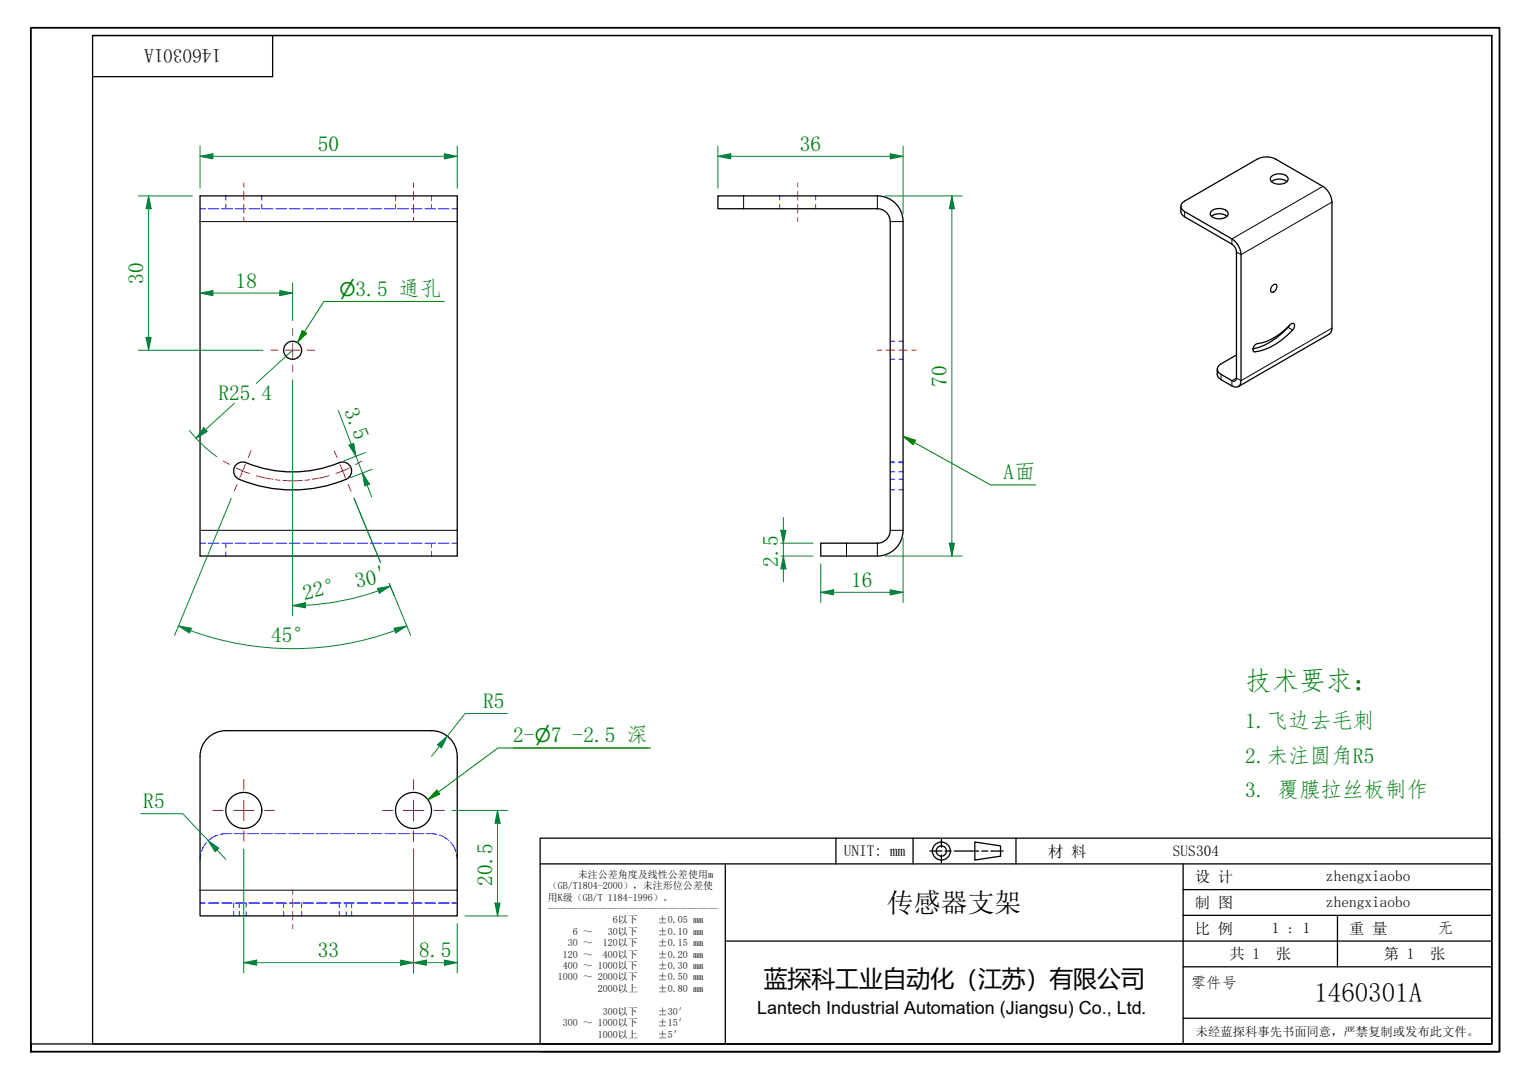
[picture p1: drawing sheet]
<svg xmlns="http://www.w3.org/2000/svg" width="297mm" height="210mm" viewBox="0 0 297 210" stroke-linecap="round" stroke-linejoin="round" font-family="sans-serif">
<g fill="none" stroke="#00f" stroke-width=".19">
<path d="M43.9 38.1v.8M43.9 39.7v.9M50.9 38.1v.8M50.9 39.7v.9M76.9 38.1v.8M76.9 39.7v.9M83.9 38.1v.8M83.9 39.7v.9M151.6 38.1v.8M151.6 39.7v.9M158.6 38.1v.8M158.6 39.7v.9"/>
<path d="M38.9 40.6h1M40.5 40.6h2.1M43.1 40.6h2.1M45.7 40.6h2.1M48.4 40.6h2.1M51 40.6h2.1M53.6 40.6h2.1M56.3 40.6h2.1M58.9 40.6h2.1M61.5 40.6h2.1M64.2 40.6h2.1M66.8 40.6h2.1"/>
<path d="M69.4 40.6h2.1M72 40.6h2.2M74.7 40.6h2.1M77.3 40.6h2.1M79.9 40.6h2.1M82.6 40.6h2.1M85.2 40.6h2.1M87.8 40.6h1.1M173.1 66.3h.8M173.1 69.8h.8M174.7 66.3h.9M174.7 69.8h.9"/>
<path d="M173.1 91.7h.8M173.1 89.8h.8M173.1 95.2h.8M174.7 91.7h.9M174.7 89.8h.9M174.7 95.2h.9M38.9 105.6h1M40.5 105.6h2.1M43.1 105.6h2.1M45.7 105.6h2.1M48.4 105.6h2.1M51 105.6h2.1"/>
<path d="M53.6 105.6h2.1M56.3 105.6h2.1M58.9 105.6h2.1M61.5 105.6h2.1M64.2 105.6h2.1M66.8 105.6h2.1M69.4 105.6h2.1M72 105.6h2.2M74.7 105.6h2.1M77.3 105.6h2.1M79.9 105.6h2.1M82.6 105.6h2.1"/>
<path d="M85.2 105.6h2.1M87.8 105.6h1.1M38.9 175.5h1M39 166l-.1 1M40.2 163.7l-.6 .8-.4 1M40.5 175.5h2.1M42.4 162.3l-1 .4-.8 .6M43.1 175.5h2.1M45 162l-2.1 .1M45.4 175.5v.8M45.4 177.2v.8M45.5 162h2.1"/>
<path d="M45.7 175.5h2.1M48.2 162h2.1M48.4 175.5h2.1M50.8 162h2.2M51 175.5h2.1M53.5 162h2.1M53.6 175.5h2.1M55.1 175.5v.8M55.1 177.2v.8M56.2 162h2.1M56.3 175.5h2.1M58.6 175.5v.8"/>
<path d="M58.6 177.2v.8M58.8 162h2.2M58.9 175.5h2.1M61.5 162h2.1M61.5 175.5h2.1M64.2 175.5h2.1M64.2 162h2.1M66.8 175.5h2.1M66.8 162h2.2M68.4 175.5v.8M68.4 177.2v.8M69.4 175.5h2.1"/>
<path d="M69.5 162h2.1M72 175.5h2.2M72.2 162h2.1M74.7 175.5h2.1M74.8 162h2.2M77.3 175.5h2.1M77.5 162h2.1M79.9 175.5h2.1M80.2 162h2.1M82.6 175.5h2.1M82.8 162l2.1 .1M85.2 175.5h2.1"/>
<path d="M85.4 162.3l1 .4 .8 .6M87.6 163.7l.6 .8 .4 1M87.8 175.5h1.1M88.8 166l.1 1"/>
</g>
<g fill="none" stroke="#00f" stroke-width=".19">
<path d="M173.1 89.9h.8M173.1 93.2h.8M174.7 89.9h.9M174.7 93.2h.9M43.9 105.6v.8M43.9 107.2v.9M83.9 105.6v.8M83.9 107.2v.9M46.5 175.5v.8M46.5 177.2v.8M47.8 175.5v.8M47.8 177.2v.8"/>
<path d="M65.9 175.5v.8M65.9 177.2v.8M67.3 175.5v.8M67.3 177.2v.8"/>
</g>
<g fill="none" stroke="#000" stroke-width=".25">
<path d="M38.9 38.1h50v70h-50zM139.6 38.1h31a5 5 0 0 1 5 5v60a5 5 0 0 1-5 5h-11v-2.5h11a2.5 2.5 0 0 0 2.5-2.5v-60a2.5 2.5 0 0 0-2.5-2.5h-31zM247 34.4a2.23 2.23 0 0 1 3.4 .3 1.65 1.65 0 0 1-2.2 1.1 1.06 1.06 0 0 1-1.2-1.4zM247.2 35.3a2.52 2.52 0 0 1 3 0M229.6 40.1v1.4l.7 .6 9.2 5.4a1.93 1.93 0 0 1 .9 1.5l-.1 24.8-.2 .2h-.6l-2.1-1.2a1.08 1.08 0 0 1-.8-1.1 1.08 1.08 0 0 1 .8-1l3-1.7M235.4 41.2a2.23 2.23 0 0 1 3.3 .2 1.64 1.64 0 0 1-2.2 1.1 1.06 1.06 0 0 1-1.1-1.3zM235.5 42a2.52 2.52 0 0 1 3 0M247.3 55.5l.6-.3 .2 .1a1.01 1.01 0 0 1-1 1.4 .99 .99 0 0 1 .2-1.2zM236.6 71.7v1.1l.4 .7 2.5 1.5a1.08 1.08 0 0 0 1.2 .1 1.08 1.08 0 0 0 .6-1.1v-24.5a3.9 3.9 0 0 0-1.8-3.1l-9.2-5.3a1.08 1.08 0 0 1-.7-1 1.08 1.08 0 0 1 .7-1l14.1-8.2a3.9 3.9 0 0 1 3.6 0l9.2 5.3a3.9 3.9 0 0 1 1.7 3.1v24.5l-.2 .9-18 10.4M243.9 67.1l.2-.2a11.8 11.8 0 0 0 7-4h.5a1.04 1.04 0 0 1-.3 1.2 11.4 11.4 0 0 1-7.6 4.2 .92 .92 0 0 1 .2-1.2zM250.7 63.3a13.2 13.2 0 0 1-7.1 4.5M45.8 90.5a1.75 1.75 0 0 1 2-.6 24.1 24.1 0 0 0 18.6-.1 1.75 1.75 0 0 1 1.9 1.3 1.75 1.75 0 0 1-1 2.1 26.8 26.8 0 0 1-21.2-.3 1.75 1.75 0 0 1-.3-2.4z"/>
<path d="M40.7 143.2a5 5 0 0 1 3.2-1.2h40a5 5 0 0 1 5 5v31h-50v-31a5 5 0 0 1 1.8-3.8z"/>
<circle cx="56.9" cy="68.1" r="1.75"/>
<circle cx="47.4" cy="157.5" r="3.5"/>
<circle cx="80.4" cy="157.5" r="3.5"/>
</g>
<g fill="none" stroke="#000" stroke-width=".19">
<path d="M144.6 38.1v2.5M170.6 38.1v2.5M257.2 36.2l-17.7 10.2v1.1M258.9 39.3l-17.6 10.2-.9-.5M38.9 43.1h50M173.1 43.1h2.5M230.3 41.1v1M237.4 72.8v1M243.6 68.2l.3 .2M250.4 63.6l.9 .5M258.9 63.8l-17.6 10.2-.9-.5-.9 .5v1M38.9 103.1h50"/>
<path d="M164.6 105.6v2.5M170.6 105.6v2.5M173.1 103.1h2.5M38.9 173h50"/>
</g>
<path d="M6 204.4v-1.5v1.5M6 202.9v-197.5h285.5v199h-285.5" fill="none" stroke="#000" stroke-width=".35"/>
<path d="M18 6.9h272v196h-272zM18 6.9h272M53 6.9v8h-35M290 6.9v196h-284" fill="none" stroke="#000" stroke-width=".25"/>
<g fill="none" stroke="#000" stroke-width=".25">
<path d="M105 162.9h185v40h-185zM105 167.9h185M141 167.9v35M162.5 162.9v5M177.5 162.9v5M180.8 165.4h2.3M183 163.2v1.5M183 166.2v1.5M183.7 165.4h1.2M185.5 165.4h4.8M189.5 163.7l5 .7v2l-5 .8zM190.8 165.4h1.2"/>
<path d="M192.6 165.4h2.4M197.5 162.9v5M230 167.9v35M230 177.9h60M230 172.9h60M260 177.9v10M291.5 162.9v41.5h-186.5M141 182.9h149M230 197.9h60M230 187.9h60"/>
<circle cx="183" cy="165.4" r="1.75"/>
<circle cx="183" cy="165.4" r="1"/>
</g>
<g fill="none" stroke="#f00" stroke-width=".19">
<path d="M47.4 35.6v.8M47.4 37.2v1.7M47.4 39.7v1.7M80.4 35.6v.8M80.4 37.2v1.7M80.4 39.7v1.7M155.1 35.6v.8M155.1 37.2v1.7M155.1 39.7v1.7M47.4 42.2v.9M80.4 42.2v.9M155.1 42.2v.9"/>
<path d="M170.6 68.1h.8M172.2 68.1h1.7M174.7 68.1h1.7M177.2 68.1h.9M43.4 89.6l1.2 .7M45.9 90.9l2.6 1.1M49.8 92.5l3.3 .7M53.6 93.2l.9 .1M55 93.4l1.9 .1 1.9-.1M60.2 93.2l-.9 .1M63.9 92.5l-3.2 .7M67.9 90.9l-2.6 1.1"/>
<path d="M70.4 89.6l-1.3 .7M56.9 173v.8M56.9 174.7v1.6M56.9 177.2v1.6M56.9 179.7v.8"/>
</g>
<g fill="none" stroke="#f00" stroke-width=".19">
<path d="M52.6 68.1h1.5M55.5 68.1h2.8M56.9 63.8v1.4M56.9 66.7v2.8M56.9 70.9v1.4M59.7 68.1h1.4M46.1 94.2l-.6 1.3M47.7 90.2l-1.1 2.6M48.8 87.6l-.5 1.3M65 87.6l.5 1.3M66.1 90.2l1.1 2.6M67.7 94.2l.5 1.3"/>
<path d="M41.4 157.5h2M45.4 157.5h4M47.4 151.5v2M47.4 155.5v4M51.4 157.5h2M74.4 157.5h2M78.4 157.5h4M80.4 151.5v2M80.4 155.5v4M84.4 157.5h2M47.4 161.5v2M80.4 161.5v2"/>
</g>
<path d="M40 83.5l-1.9 1.7" fill="none" stroke="#00803f" stroke-width=".19"/>
<path d="M39.6 83.1l.7 .8-2.2 1.3z" fill="#00803f"/>
<path d="M45.6 78.4l-5.6 5.1M56.9 68.1l-7.1 6.4M36.8 83.6a25.4 25.4 0 0 0 5.3 5.2M39.6 83.1l.7 .8-2.2 1.3zM59.4 117.6l-2.5 .1" fill="none" stroke="#00803f" stroke-width=".19"/>
<path d="M56.9 117.7l2.5-.6v1z" fill="#00803f"/>
<path d="M56.9 117.7l2.5-.6v1zM75.9 113.9l-2.4 .9" fill="none" stroke="#00803f" stroke-width=".19"/>
<path d="M73.4 114.4l2.5-.5-2.2 1.4z" fill="#00803f"/>
<path d="M56.9 73.8v45.9M68.8 96.8l5.2 12.5M73.4 114.4l2.5-.5-2.2 1.4zM73.5 114.8a49.6 49.6 0 0 1-14.1 2.8M75.7 113.4l.9 2.4M34.7 121.7l2.3 .9" fill="none" stroke="#00803f" stroke-width=".19"/>
<path d="M34.7 121.7l2.5 .4-.4 .9z" fill="#00803f"/>
<path d="M34.7 121.7l2.5 .4-.4 .9zM79.1 121.7l-2.3 .9" fill="none" stroke="#00803f" stroke-width=".19"/>
<path d="M76.6 122.1l2.5-.4-2.2 1.3z" fill="#00803f"/>
<path d="M28.9 65.6v2.5M45 96.8l-11.1 26.7M68.8 96.8l5.2 12.5M75.7 113.4l4.1 10.1M37 122.6a58 58 0 0 0 39.8 0M76.6 122.1l2.5-.4-2.2 1.3z" fill="none" stroke="#00803f" stroke-width=".19"/>
<path d="M28.4 65.6h1l-.5 2.5z" fill="#00803f"/>
<path d="M28.9 38.1v2.5M28.4 65.6h1l-.5 2.5z" fill="none" stroke="#00803f" stroke-width=".19"/>
<path d="M28.9 38.1l.5 2.5h-1z" fill="#00803f"/>
<path d="M26.9 38.1h10.5M28.9 38.1l.5 2.5h-1zM28.9 40.6v25M54.4 57h2.5M26.9 68.1h24.2" fill="none" stroke="#00803f" stroke-width=".19"/>
<path d="M54.4 56.5l2.5 .5-2.5 .5z" fill="#00803f"/>
<path d="M38.9 57h2.5M54.4 56.5l2.5 .5-2.5 .5z" fill="none" stroke="#00803f" stroke-width=".19"/>
<path d="M38.9 57l2.5-.5v1z" fill="#00803f"/>
<path d="M38.9 57l2.5-.5v1zM41.4 57h13M56.9 55v7.3M47.4 187.1h2.5" fill="none" stroke="#00803f" stroke-width=".19"/>
<path d="M47.4 187.1l2.5-.5v1z" fill="#00803f"/>
<path d="M47.4 187.1l2.5-.5v1zM77.9 187.1h2.5" fill="none" stroke="#00803f" stroke-width=".19"/>
<path d="M77.9 186.6l2.5 .5-2.5 .5z" fill="#00803f"/>
<path d="M47.4 165v24.1M80.4 165v24.1M49.9 187.1h28M77.9 186.6l2.5 .5-2.5 .5zM80.4 187.1h2.5" fill="none" stroke="#00803f" stroke-width=".19"/>
<path d="M80.4 187.1l2.5-.5v1z" fill="#00803f"/>
<path d="M80.4 187.1l2.5-.5v1zM86.4 187.1h2.5" fill="none" stroke="#00803f" stroke-width=".19"/>
<path d="M86.4 186.6l2.5 .5-2.5 .5z" fill="#00803f"/>
<path d="M38.9 30.4h2.5M80.4 165v24.1M88.9 179.5v9.6M82.9 187.1h3.5M86.4 186.6l2.5 .5-2.5 .5z" fill="none" stroke="#00803f" stroke-width=".19"/>
<path d="M38.9 30.4l2.5-.5v1z" fill="#00803f"/>
<path d="M38.9 30.4l2.5-.5v1zM86.4 30.4h2.5" fill="none" stroke="#00803f" stroke-width=".19"/>
<path d="M86.4 29.9l2.5 .5-2.5 .5z" fill="#00803f"/>
<path d="M38.9 28.4v8.2M41.4 30.4h45M86.4 29.9l2.5 .5-2.5 .5zM88.9 28.4v8.2" fill="none" stroke="#00803f" stroke-width=".19"/>
<path d="M85.2 153.9l-2 1.5M99.8 145.4h26.2" fill="none" stroke="#008000" stroke-width=".19"/>
<path d="M84.9 153.5l.6 .8-2.3 1.1z" fill="#008000"/>
<path d="M84.9 153.5l.6 .8-2.3 1.1zM126.5 145.4h-29.7l-11.6 8.5" fill="none" stroke="#008000" stroke-width=".19"/>
<path d="M96.7 157.5v2.5" fill="none" stroke="#00803f" stroke-width=".19"/>
<path d="M96.7 157.5l.5 2.5h-1z" fill="#00803f"/>
<path d="M96.7 157.5l.5 2.5h-1zM96.7 175.5v2.5" fill="none" stroke="#00803f" stroke-width=".19"/>
<path d="M96.2 175.5h1l-.5 2.5z" fill="#00803f"/>
<path d="M139.6 30.4h2.5M87.9 157.5h10.8M90.4 178h8.3M96.2 175.5h1l-.5 2.5zM96.7 160v15.5" fill="none" stroke="#00803f" stroke-width=".19"/>
<path d="M139.6 30.4l2.5-.5v1z" fill="#00803f"/>
<path d="M139.6 30.4l2.5-.5v1zM173.1 30.4h2.5" fill="none" stroke="#00803f" stroke-width=".19"/>
<path d="M173.1 29.9l2.5 .5-2.5 .5z" fill="#00803f"/>
<path d="M139.6 28.4v8.2M142.1 30.4h31M173.1 29.9l2.5 .5-2.5 .5zM175.6 28.4v13.2M185 38.1v2.5" fill="none" stroke="#00803f" stroke-width=".19"/>
<path d="M185 38.1l.5 2.5h-1z" fill="#00803f"/>
<path d="M185 38.1l.5 2.5h-1zM185 105.6v2.5" fill="none" stroke="#00803f" stroke-width=".19"/>
<path d="M184.5 105.6h1l-.5 2.5z" fill="#00803f"/>
<path d="M172.1 38.1h14.9M185 40.6v65M159.6 115.1h2.5M172.1 108.1h14.9M184.5 105.6h1l-.5 2.5z" fill="none" stroke="#00803f" stroke-width=".19"/>
<path d="M159.6 115.1l2.5-.5v1z" fill="#00803f"/>
<path d="M159.6 115.1l2.5-.5v1zM173.1 115.1h2.5" fill="none" stroke="#00803f" stroke-width=".19"/>
<path d="M173.1 114.6l2.5 .5-2.5 .5z" fill="#00803f"/>
<path d="M152.3 103.1v2.5M159.6 109.6v7.5M162.1 115.1h11M173.1 114.6l2.5 .5-2.5 .5zM175.6 104.6v12.5" fill="none" stroke="#00803f" stroke-width=".19"/>
<path d="M151.8 103.1h1l-.5 2.5z" fill="#00803f"/>
<path d="M151.8 103.1h1l-.5 2.5zM152.3 108.1v2.5" fill="none" stroke="#00803f" stroke-width=".19"/>
<path d="M152.3 108.1l.5 2.5h-1z" fill="#00803f"/>
<path d="M151.8 105.6h6.3M151.8 108.1h6.3M152.3 108.1l.5 2.5h-1zM152.3 100.6v2.5M152.3 105.6v2.5M152.3 110.6v2.5" fill="none" stroke="#00803f" stroke-width=".19"/>
<path d="M66 58.6h19.9M59.2 64.5l-1.4 2.1" fill="none" stroke="#008000" stroke-width=".19"/>
<path d="M58.8 64.2l.8 .6-1.8 1.8z" fill="#008000"/>
<path d="M86.4 58.6h-23.4l-3.8 5.9M58.8 64.2l.8 .6-1.8 1.8zM175.6 84.8l2.1 1.2" fill="none" stroke="#008000" stroke-width=".19"/>
<path d="M175.6 84.8l2.4 .8-.5 .8z" fill="#008000"/>
<path d="M175.6 84.8l2.4 .8-.5 .8zM177.7 86l14.9 8.2h8.8" fill="none" stroke="#008000" stroke-width=".19"/>
<path d="M68.3 86.3l.9 2.4" fill="none" stroke="#00803f" stroke-width=".19"/>
<path d="M67.8 86.5l1-.3 .4 2.5z" fill="#00803f"/>
<path d="M67.8 86.5l1-.3 .4 2.5zM70.5 91.9l.9 2.4" fill="none" stroke="#00803f" stroke-width=".19"/>
<path d="M70.5 91.9l1.3 2.2-.9 .3z" fill="#00803f"/>
<path d="M65.8 79.8l2.5 6.5M69.2 88.7l1.3 3.2M70.5 91.9l1.3 2.2-.9 .3zM71.1 87.9l-4.3 1.7M71.4 94.3l.9 2.3M72.3 91.2l-4.2 1.7M87 143.1l-1.6 1.9" fill="none" stroke="#00803f" stroke-width=".19"/>
<path d="M85 144.7l2-1.6-1.2 2.2z" fill="#00803f"/>
<path d="M98.6 138.7h-8.2l-3.4 4.4M85 144.7l2-1.6-1.2 2.2zM85.4 145l-1.5 2M40.5 163.4l1.7 1.8" fill="none" stroke="#00803f" stroke-width=".19"/>
<path d="M40.5 163.4l2 1.4-.7 .7z" fill="#00803f"/>
<path d="M27.3 158.1h8.2l5 5.3M40.5 163.4l2 1.4-.7 .7zM42.2 165.2l1.7 1.8" fill="none" stroke="#00803f" stroke-width=".19"/>
<text font-size="5.2" fill="#008000" x="242.1" y="134.1">技术要求：</text>
<g font-size="5.2">
<text x="172.4" y="177.3">传感器支架</text>
<text x="255.5" y="194.8">1460301A</text>
</g>
<text font-size="4.6" x="148.5" y="191.9">蓝探科工业自动化（江苏）有限公司</text>
<g font-size="4.2" fill="#008000">
<text x="61.8" y="29.3">50</text>
<text x="155.5" y="29.3">36</text>
<text x="27.9" y="55.2" transform="rotate(-90 27.9 55.2)">30</text>
<text x="45.8" y="55.9">18</text>
<text x="69.1" y="57.5">3.5 通孔</text>
<text x="42.5" y="77.8">R25.4</text>
<text x="184" y="75.2" transform="rotate(-90 184 75.2)">70</text>
<text x="66.9" y="79.9" transform="rotate(69 66.9 79.9)">3.5</text>
<text x="195.1" y="93.1">A面</text>
<text x="151.2" y="110.2" transform="rotate(-90 151.2 110.2)">2.5</text>
<text x="59.2" y="116.5" transform="rotate(-13 59.2 116.5)">22° 30'</text>
<text x="165.5" y="114.1">16</text>
<text x="52.7" y="124.8">45°</text>
<text x="93.9" y="137.6">R5</text>
<text x="242.1" y="141.5">1.飞边去毛刺</text>
<text x="99.8" y="144.2">2-</text>
<text x="107.1" y="144.2">7 -2.5 深</text>
<text x="242.1" y="148.2">2.未注圆角R5</text>
<text x="242.1" y="154.9">3. 覆膜拉丝板制作</text>
<text x="27.8" y="157.1">R5</text>
<text x="95.7" y="172.2" transform="rotate(-90 95.7 172.2)">20.5</text>
<text x="61.8" y="186.1">33</text>
<text x="81.5" y="186">8.5</text>
</g>
<text font-size="3.7" x="43" y="9.6" transform="rotate(180 43 9.6)">1460301A</text>
<g font-size="3.7" fill="#008000">
<text x="66" y="57.5">⌀</text>
<text x="104" y="144.2">⌀</text>
</g>
<text font-size="3.5" x="147.2" y="197.1">Lantech Industrial Automation (Jiangsu) Co., Ltd.</text>
<g font-size="3">
<text x="164" y="166.4">UNIT: mm</text>
<text x="203.8" y="166.5">材 料</text>
<text x="228" y="166.4">SUS304</text>
<text x="232.3" y="171.5">设 计</text>
<text x="257.8" y="171.2">zhengxiaobo</text>
<text x="232.3" y="176.5">制 图</text>
<text x="257.8" y="176.2">zhengxiaobo</text>
<text x="232.3" y="181.5">比 例</text>
<text x="247.3" y="181.4">1 : 1</text>
<text x="262.3" y="181.5">重 量</text>
<text x="279.5" y="181.4">无</text>
<text x="231.5" y="192">零件号</text>
<text x="239" y="186.5">共 1</text>
<text x="248" y="186.5">张</text>
<text x="269" y="186.5">第 1</text>
<text x="278" y="186.5">张</text>
</g>
<text font-size="2.4" x="232.5" y="201.3">未经蓝探科事先书面同意，严禁复制或发布此文件。</text>
<g font-size="1.9">
<text x="106.5" y="172.8">（GB/T1804-2000），未注形位公差使</text>
<text x="112.3" y="170.6">未注公差角度及线性公差使用m</text>
<text x="106.5" y="175">用K级（GB/T 1184-1996）。</text>
<text x="106.5" y="177.2">—————————————————</text>
<text x="119.1" y="179.5">6以下</text>
<text x="127.9" y="179.5">±0.05 mm</text>
<text x="110.4" y="183.9">30 ～</text>
<text x="111.4" y="181.7">6 ～</text>
<text x="117.2" y="183.9">120以下</text>
<text x="118.2" y="181.7">30以下</text>
<text x="127.9" y="181.7">±0.10 mm</text>
<text x="127.9" y="183.9">±0.15 mm</text>
<text x="108.4" y="190.6">1000 ～ 2000以下</text>
<text x="109.4" y="186.1">120 ～</text>
<text x="109.4" y="188.3">400 ～ 1000以下</text>
<text x="117.2" y="186.1">400以下</text>
<text x="127.9" y="186.1">±0.20 mm</text>
<text x="127.9" y="188.3">±0.30 mm</text>
<text x="127.9" y="190.6">±0.50 mm</text>
<text x="116.2" y="192.8">2000以上</text>
<text x="117.2" y="197.2">300以下</text>
<text x="127.9" y="192.8">±0.80 mm</text>
<text x="127.9" y="197.2">±30′</text>
<text x="109.4" y="199.4">300 ～ 1000以下</text>
<text x="116.2" y="201.7">1000以上</text>
<text x="127.9" y="199.4">±15′</text>
<text x="127.9" y="201.7">±5′</text>
</g>
</svg>
